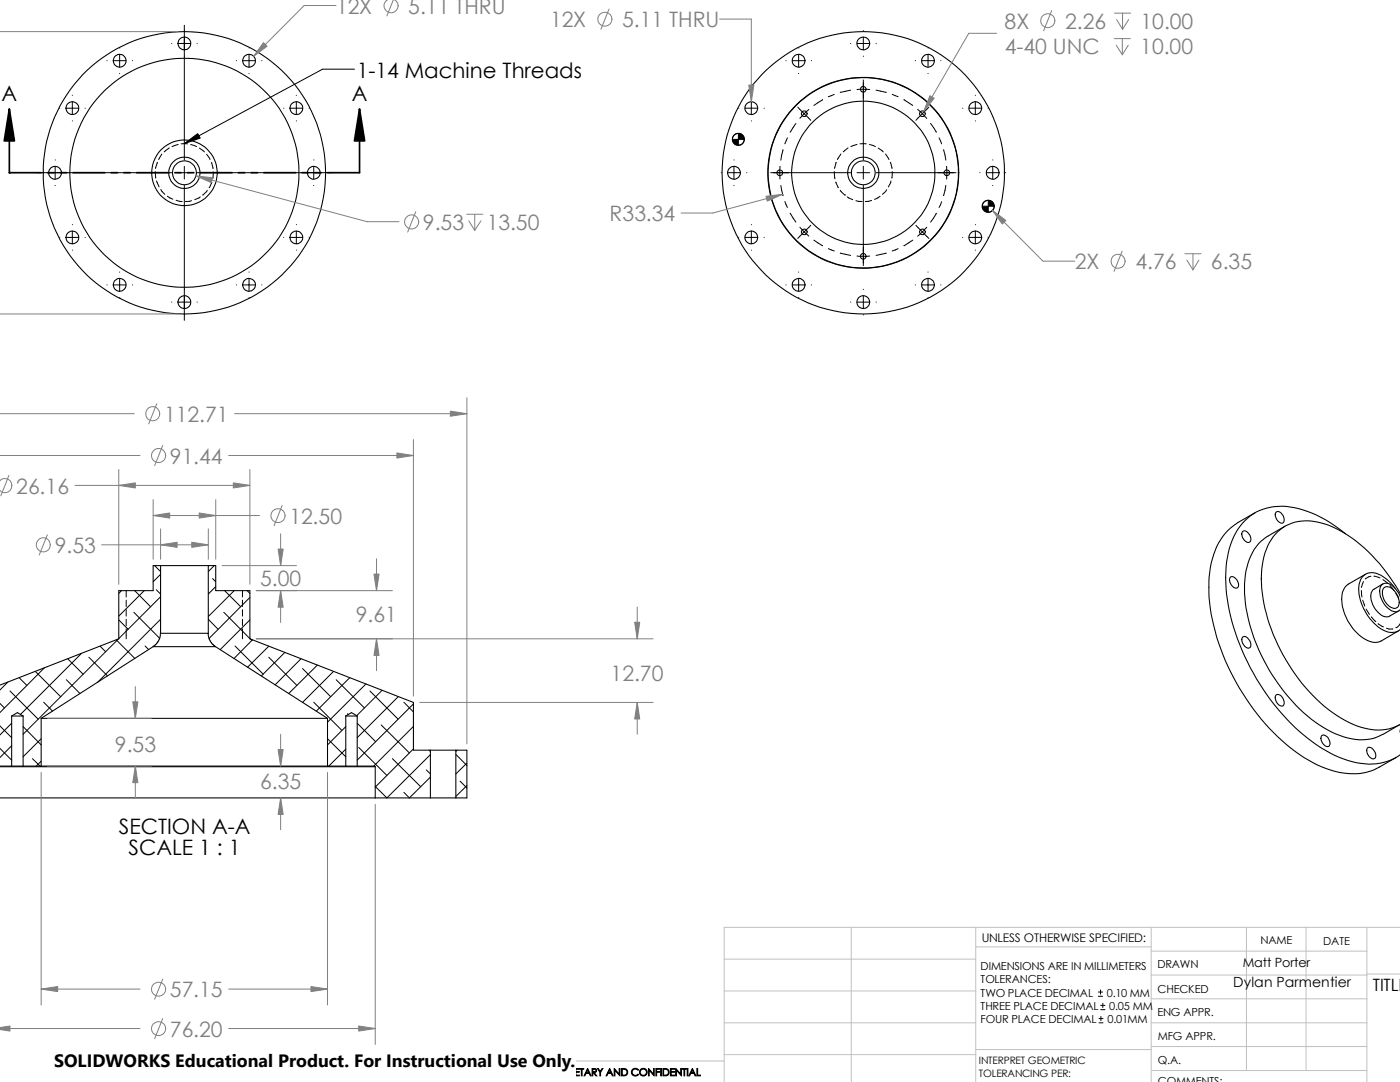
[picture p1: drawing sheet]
<svg xmlns="http://www.w3.org/2000/svg" width="279mm" height="216mm" viewBox="0 0 279 216" stroke-linecap="round" stroke-linejoin="round" font-family="sans-serif">
<g fill="none" stroke="#c0c0c0" stroke-width=".2">
<path d="M144.5 197.7h50.2M144.5 191.4h50.2M169.9 185v30.9M194.7 185v30.9M194.7 188.9h35M229.7 185v30.9M229.7 199.3h43.1M229.7 194.6h43.1M229.7 189.8h43.1M248.8 185v28.6M260.6 185v28.6M272.8 185v30.9"/>
<path d="M272.8 194.4h6.6M279.4 185h-134.9v30.9M144.5 210.4h50.2M144.5 204.1h50.2M144.5 211.7h-41.5v4.2M194.7 209.4h35.1M229.7 204.1h43.1M229.7 208.8h43.1M229.8 213.6h43"/>
</g>
<g fill="none" stroke="#000" stroke-width=".2">
<path d="M14.4 19h.1M21.3 12.1h.1M22.6 12.1h2.5M23.9 10.8v2.6M23.9 14.6v.1M23.9 9.6h.1M26.4 12.1h.1M34.2 8.7h.1M35.5 8.7h2.6M36.8 5v26.9M36.8 6.1h.1M36.8 11.2h.1"/>
<path d="M39.3 8.7h.1M47.2 12.1h.1M48.4 12.1h2.6M49.7 9.6h.1M49.7 10.8v2.6M49.7 14.6v.1M52.2 12.1h.1M59.1 19h.1M70.7 13.8h-6.3l-27.6 14.9M149.9 19h.1M156.8 12.1h.1M158.1 12.1h2.6"/>
<path d="M159.4 9.6h.1M159.4 10.8v2.6M159.4 14.6v.1M161.9 12.1h.1M164.2 19.9l-1.8 1.1M166.5 18.8l-1.2 .5M169.8 8.7h.1M169.8 18l-2.1 .4M171 8.7h2.6M171 17.9h2.6M172.3 6.1h.1M172.3 11.2h.1"/>
<path d="M172.3 7.4v2.5M172.3 16v15.9M174.8 8.7h.1M174.8 18l2.1 .4M178.1 18.8l1.1 .5M180.4 19.9l1.8 1.1M182.7 12.1h.1M183.9 12.1h2.6M185.2 9.6h.1M185.2 10.8v2.6M185.2 14.6v.1M187.7 12.1h.1"/>
<path d="M194.6 19h.1M7.4 34.5h26.8M11 31.9h.1M11 33.2v2.5M11 37h.1M11.9 21.6h.1M13.2 21.6h2.5M14.4 20.3v2.6M14.4 24.1h.1M17 21.6h.1M31 34.2l.1 1.3M31.2 36.1l.5 1.2"/>
<path d="M31.4 32.4l-.4 1.2M32.1 37.8l.8 1M32.3 30.7l-.6 1.1M33.4 39.2l1.1 .6M33.8 29.5l-1 .8M35.1 40l1.3 .2M35.5 34.5h2.6M35.6 28.8l-1.3 .5M36.8 28.7h-.6M36.8 28.7h.6M36.8 33.2v2.5M36.8 37v26.9"/>
<path d="M38.1 28.8l1.1 .5M39.3 34.5h27M39.8 29.5l1 .8M40 39.3l-1.1 .5M41.2 30.8l.7 1M41.4 38l-.9 .9M42.2 32.4l.3 1.3M42.2 36.3l-.5 1.2M42.5 34.3l-.1 1.4M56.6 21.6h.1M57.9 21.6h2.5M59.1 24.1h.1"/>
<path d="M59.1 20.3v2.6M61.7 21.6h.1M62.6 31.9h.1M62.6 33.2v2.5M62.6 37h.1M143.9 34.5h.1M145.2 34.5h2.5M146.5 31.9h.1M146.5 33.2v2.5M146.5 37h.1M147.4 26.6a1.16 1.16 0 0 0-1.2 1.2M147.4 21.6h.1"/>
<path d="M148.5 27.8a1.16 1.16 0 0 1-1.1 1.2M148.7 21.6h2.5M149 34.5h.1M149.9 24.1h.1M149.9 20.3v2.6M152.5 21.6h.1M153.8 34.5h16M155.7 33.2v2.5M155.8 37l.5 2M156.3 29.9l-.5 2.1M157.1 27.5l-.5 1.2M158.8 24.6l-1.1 1.8"/>
<path d="M159.2 21.4l1.3 1.3M160.5 22.7l-.9 .9M160.5 22.7l1.3 1.3M161.4 21.8l-.9 .9M166.5 34.2l.1 1.5M166.8 36.3l.5 1.2M166.9 32.4l-.4 1.2M167.7 38l.9 .9M167.8 30.7l-.7 1.1M168.6 38.9h.1M169.1 39.3l1.1 .5M169.2 29.5l-.9 .8"/>
<path d="M171 34.5h2.6M171 28.8l-1.2 .5M171.6 28.7h1.3M172.3 33.2v2.5M172.3 37v16M173.5 28.8l1.2 .5M174.8 34.5h16M175.3 29.5l1 .8M175.6 39.2l-1.1 .6M176.7 30.7l.7 1.1M177 37.8l-.9 1M177.7 32.4l.3 1.2"/>
<path d="M177.8 36.1l-.5 1.2M178.1 34.2l-.1 1.3M183.1 21.8l1.9 1.8M185.4 21.4l-2.6 2.6M185.7 24.6l1.2 1.8M187.4 27.5l.5 1.2M188.3 29.9l.5 2.1M188.8 37l-.5 2M188.9 33.2v2.5M192.1 21.6h.1M193.4 21.6h2.5M194.6 24.1h.1"/>
<path d="M194.6 20.3v2.6M195.5 34.5h.1M196.8 34.5h2.6M197.2 21.6h.1M197.2 40a1.16 1.16 0 0 0-1.2 1.1M198.1 31.9h.1M198.1 33.2v2.5M198.1 37h.1M200.7 34.5h.1M11.9 47.4h.1M13.2 47.4h2.5M14.4 44.8h.1"/>
<path d="M14.4 49.9h.1M14.4 46.1v2.5M17 47.4h.1M21.3 56.9h.1M22.6 56.9h2.5M23.9 54.3h.1M23.9 55.6v2.5M23.9 59.4h.1M26.4 56.9h.1M36.8 57.7h.1M38.2 40l-1.2 .2M47.2 56.9h.1"/>
<path d="M48.4 56.9h2.6M49.7 59.4h.1M49.7 54.3h.1M49.7 55.6v2.5M52.2 56.9h.1M56.6 47.4h.1M57.9 47.4h2.5M59.1 44.8h.1M59.1 49.9h.1M59.1 46.1v2.5M61.7 47.4h.1M147.4 47.4h.1"/>
<path d="M148.7 47.4h2.5M149.9 44.8h.1M149.9 49.9h.1M149.9 46.1v2.5M152.5 47.4h.1M156.6 40.2l.5 1.2M156.8 56.9h.1M157.7 42.5l1.1 1.8M158.1 56.9h2.6M159.4 59.4h.1M159.4 54.3h.1M159.4 55.6v2.5"/>
<path d="M159.6 45.3l.9 1M160.5 46.3l.9 .8M160.5 46.3l-1.3 1.3M161.8 45l-1.3 1.3M161.9 56.9h.1M162.4 47.9l1.7 1.1M164.1 49h.1M165.3 49.6l1.2 .5M167.7 50.5l2.1 .5M170.8 40l1.2 .2M171 51.1h2.6M172.3 57.7h.1"/>
<path d="M172.3 59v2.6M173.9 40l-1.2 .2M176.9 50.5l-2.1 .5M179.2 49.6l-1.1 .5M182.2 47.9l-1.8 1.1M182.7 56.9h.1M182.8 45l2.6 2.6M183.9 56.9h2.6M185 45.3l-1.9 1.8M185.2 59.4h.1M185.2 54.3h.1M185.2 55.6v2.5"/>
<path d="M186.9 42.5l-1.2 1.8M187.7 56.9h.1M187.9 40.3l-.5 1.1M192.1 47.4h.1M193.4 47.4h2.5M194.6 44.8h.1M194.6 49.9h.1M194.6 46.1v2.5M197.2 47.4h.1M198.4 41.1a1.16 1.16 0 0 1-1.2 1.2M34.2 60.3h.1M35.5 60.3h2.6"/>
<path d="M36.8 62.8h.1M39.3 60.3h.1M169.8 60.3h.1M171 60.3h2.6M172.3 62.8h.1M174.8 60.3h.1M24.3 117.9l-.6 .5M25.2 117.9v1.2M25.2 119.8v1.2M26.9 117.9l3.2 3.2M28.8 117.9l-5.1 5M30.9 112.9l1.1 1.1"/>
<path d="M31.2 117.7l.8 .8M32 114.6l-1.4 1.5M32 119.1l-8.3 8.3M42.4 115.4l.7 .7M42.8 112.9l-1.2 1.1M43.1 117.1l-1.5 1.4M44.8 117.9l3.2 3.2M46.7 117.9l-5.1 5.1M48.4 117.9v1.2M48.4 119.8v1.2M49.3 117.9l.6 .5M49.9 119.2l-8.2 8.2"/>
<path d="M271.7 117.9l.1 1.2M271.9 119.8l.5 1.1M272.1 116l-.4 1.2M273.6 115l-1.1 .5M274.2 115l1.2 .3M276 115.7l1 .7M277.4 116.8l.8 1.1M278.6 118.4l.5 1.1M1.6 136.1l-1.6 1.6M2 137.9l5.6 5.6M3.8 135.2l1.6 1.6M7.1 134l5 5"/>
<path d="M8.9 133.2l-9 9M13.3 135.6l2.7 2.8M13.5 131.4l3.1 3.1M16.3 130.4l-12.2 12.2M17.7 131.1l3.8 3.8M20 128.9l1.1 1.1M23.2 127.7l3.7 3.7M23.6 127.5l-19 19M23.7 123.7l1.9 1.9M25.2 121.7v1.2M25.2 123.6v1.2M25.2 125.5v2"/>
<path d="M26.7 122.2l5.2 5.2M29 128.9l.7 .7M32 123.6l-12.6 12.6M41.6 123.6l1.9 2M44.7 122.2l5.2 5.2M46.9 128.9l5.6 5.6M48.4 121.7v1.2M48.4 123.6v1.2M48.4 125.5v2M49.9 123.7l-6 5.9M50 127.5l.3 .3M50.4 127.7l-3.7 3.7"/>
<path d="M53.6 128.9l-4.2 4.2M53.6 131.1l5.7 5.7M56.9 130.2l-4.7 4.7M60.1 131.4l-5.2 5.3M60.4 133.4l5.6 5.6M63.3 132.7l-5.7 5.7M66.5 134l-6.1 6.2M67.1 135.6l5.6 5.7M69.8 135.2l-6.7 6.7M73 136.5l-7.6 7.6M73.8 137.9l5.7 5.6M76.2 137.8l-5 5"/>
<path d="M79.5 139l-8.2 8.2M272.6 121.5l.7 1.1M273.7 123.1l.9 .9M275 124.5h.1M275.1 124.5l1 .6M276.7 125.3l.5 .2h.8M279.4 120.1v.2M279.4 124.4l-.5 .7-.3 .2M-.1 140.3l1 1M0 149.3l2.3 2.4M0 144.8l2.3 2.4M2.3 144.3l-2.3 2.4"/>
<path d="M2.3 148.8l-2.3 2.4M4.6 145l3.6 3.6M6.5 151.4l1.5 1.5M8.2 147.4l-3.6 3.6M8.2 151.9l-1 1M8.7 140.1l1.8 1.8M62.6 140.1l5.6 5.7M65.4 147.4l3.6 3.6M69 145l-3.6 3.6M69 149.5l-3.4 3.4M69.3 142.4l.2 .2M71.3 144.3l3.7 3.7"/>
<path d="M71.6 149.1l5.6 5.6M76.1 144.7l5.6 5.5M78.3 151.4l5.6 5.6M80.6 140.1l1.9 2M82.5 140.5l-11.2 11.2M82.5 144.9l-7.9 8M82.5 149.4l-7.6 7.7M85.1 153.6l.8 .8M85.6 149.7l.3 .2M85.9 150.6l-8.7 8.6-2.3-2.3M85.9 155.1l-4.2 4.1-1.1-1.1M91 150.5l2.2 2.2"/>
<path d="M91.2 149.7l-.2 .2M91.8 155.9l1.4 1.3M93.2 152.3l-2.2 2.1M93.2 156.8l-2.2 2.1M219.2 198.8h.8M219.2 198h.8M219.6 197.5v.9M219.3 204.1h.8M219.3 203.2h.8M219.7 201.5h.8M219.7 200.6h.8M219.7 202.8v.9"/>
<path d="M220.1 200.2v.8"/>
</g>
<g fill="none" stroke="#000" stroke-width=".21">
<path d="M32 112.9h9.6M32 112.9v13.5M32 112.9h-1.4v5h-6.9v9.6l-23.8 9.2M41.6 112.9v13.5h-9.6M41.6 112.9h1.5v5h6.8v9.6l32.6 12.7v9.5h3.4M245.6 115.1a1.39 1.39 0 0 1 1.6 1.5 .67 .67 0 0 1-.5 .8 .67 .67 0 0 1-.8-.5 1.43 1.43 0 0 1-.3-1.8zM248 106a1.28 1.28 0 0 1 1.6 1.2 .66 .66 0 0 1-.2 .9 .66 .66 0 0 1-.9-.1 1.59 1.59 0 0 1-.5-2zM250.4 102.3l-3.3 2a12.5 12.5 0 0 0-5.5 8.9 33.1 33.1 0 0 0 2.5 17.4 44.5 44.5 0 0 0 16.2 20.6 17.1 17.1 0 0 0 11.9 3l2.1-.6 4.3-2.5M254.7 102.2a1.23 1.23 0 0 1 1.5 1.2 .66 .66 0 0 1-.1 .9 .66 .66 0 0 1-1-.2 1.69 1.69 0 0 1-.4-1.9zM256.5 105l-3.4 1.9a9.7 9.7 0 0 0-4.4 7 27.4 27.4 0 0 0 2.5 15.6 35.2 35.2 0 0 0 12.9 15.7 12.7 12.7 0 0 0 10.5 2l1.4-.6 3.3-2M268.5 106.5a21.8 21.8 0 0 0-12.6-5.5 10.3 10.3 0 0 0-10.3 7.7 26.8 26.8 0 0 0 .3 15.4 45.9 45.9 0 0 0 16 23.9 19.7 19.7 0 0 0 12.1 4.4 9.9 9.9 0 0 0 5.4-1.8M272.5 114.6l-3.4 1.9a3.7 3.7 0 0 0-1.3 4.1 9.4 9.4 0 0 0 6 7.5l.8 .1 .7-.1 3.8-2.2"/>
<path d="M276 116.5l-1.8 1.1a2.29 2.29 0 0 0-.3 2.9 3.9 3.9 0 0 0 2.9 2.6l.5-.1 1.8-1.1M276.2 117.3a1.49 1.49 0 0 1 2.1 .6 2.84 2.84 0 0 1 .6 3.3 1.76 1.76 0 0 1-2.3-1 2.54 2.54 0 0 1-.4-2.9zM278.4 117.4a7.2 7.2 0 0 0-4.6-3.1 2.66 2.66 0 0 0-2.6 2.8 9.7 9.7 0 0 0 5.5 8.9 2.65 2.65 0 0 0 2.7-.4M279.4 118.4a30.5 30.5 0 0 0-14.3-13.6 9.9 9.9 0 0 0-9.1 .5 10.6 10.6 0 0 0-4.2 8.4 32.6 32.6 0 0 0 6 19.9 27.9 27.9 0 0 0 13.7 11.5 9.7 9.7 0 0 0 7.9-.6M279.4 119a3.9 3.9 0 0 0-2.9-2.6 1.42 1.42 0 0 0-1.1 1.9 4.2 4.2 0 0 0 3.2 3.8l.5-.1 .3-.4M30.6 129l-22.4 14.3M30.6 129h12.4M32 126.4l-.3 1.4-.6 .8-.5 .4M41.5 126.4l.1 .7 .4 .8 .4 .6 .6 .5M43 129l22.4 14.3M248 127.1a1.28 1.28 0 0 1 1.6 1.2 .66 .66 0 0 1-.2 .9 .66 .66 0 0 1-.9-.2 1.62 1.62 0 0 1-.5-1.9zM254.7 138.7a1.23 1.23 0 0 1 1.5 1.2 .66 .66 0 0 1-.1 .9 .66 .66 0 0 1-1-.2 1.65 1.65 0 0 1-.4-1.9z"/>
<path d="M-.1 159.2h75M0 153h74.9M0 152.9h2.3M2.3 142.9l1.2-.7 1.1 .7M2.3 142.9v10M2.3 142.9h2.3M2.3 152.9h2.3M4.6 152.9h3.6M4.6 142.9v10M8.2 143.3v9.6M8.2 143.3h57.2M8.2 152.9h57.2"/>
<path d="M65.4 152.9h3.6M65.4 143.3v9.6M69 142.9h2.3M69 152.9h2.3M69 142.9l1.1-.7 1.2 .7M69 142.9v10M71.3 152.9h3.5l.1 .1M71.3 142.9v10M74.9 159.2h11M74.9 153v6.2M85.9 149.7v9.5M85.9 149.7h5.1"/>
<path d="M85.9 159.2h5.1M91 149.7h2.2v9.5h-2.2M91 149.7v9.5M263.7 146.9a.85 .85 0 0 1 1.3 .3 1.17 1.17 0 0 1 0 1.8 1.66 1.66 0 0 1-1.3-2.1zM272.9 149.2a1.28 1.28 0 0 1 1.6 1.2 .66 .66 0 0 1-.2 .9 .66 .66 0 0 1-.9-.2 1.59 1.59 0 0 1-.5-1.9zM279.4 145.7v.5"/>
<circle cx="23.9" cy="12.1" r="1.28"/>
<circle cx="36.8" cy="8.7" r="1.28"/>
<circle cx="49.7" cy="12.1" r="1.27"/>
<circle cx="159.4" cy="12.1" r="1.27"/>
<circle cx="172.3" cy="17.8" r=".57"/>
<circle cx="172.3" cy="8.7" r="1.27"/>
<circle cx="185.2" cy="12.1" r="1.27"/>
<circle cx="11" cy="34.5" r="1.29"/>
<circle cx="14.4" cy="21.6" r="1.27"/>
<circle cx="36.8" cy="34.5" r="22.9"/>
<circle cx="36.8" cy="34.5" r="6.5"/>
<circle cx="36.8" cy="34.5" r="2.39"/>
<circle cx="36.8" cy="34.5" r="3.1"/>
<circle cx="36.8" cy="34.5" r="28.2"/>
<circle cx="59.1" cy="21.6" r="1.28"/>
<circle cx="62.6" cy="34.5" r="1.27"/>
<circle cx="146.5" cy="34.5" r="1.27"/>
<circle cx="147.3" cy="27.8" r="1.2"/>
<circle cx="149.9" cy="21.6" r="1.27"/>
<circle cx="155.6" cy="34.5" r=".56"/>
<circle cx="160.5" cy="22.7" r=".57"/>
<circle cx="172.3" cy="34.5" r="28.2"/>
<circle cx="172.3" cy="34.5" r="14.3"/>
<circle cx="172.3" cy="34.5" r="3.1"/>
<circle cx="172.3" cy="34.5" r="19"/>
<circle cx="172.3" cy="34.5" r="19.1"/>
<circle cx="172.3" cy="34.5" r="2.38"/>
<circle cx="184.1" cy="22.7" r=".57"/>
<circle cx="189" cy="34.5" r=".56"/>
<circle cx="194.6" cy="21.6" r="1.27"/>
<circle cx="198.1" cy="34.5" r="1.28"/>
<circle cx="14.4" cy="47.4" r="1.27"/>
<circle cx="23.9" cy="56.8" r="1.27"/>
<circle cx="49.7" cy="56.8" r="1.26"/>
<circle cx="59.1" cy="47.4" r="1.28"/>
<circle cx="149.9" cy="47.4" r="1.27"/>
<circle cx="159.4" cy="56.8" r="1.26"/>
<circle cx="160.5" cy="46.3" r=".57"/>
<circle cx="172.3" cy="51.1" r=".56"/>
<circle cx="184.1" cy="46.3" r=".57"/>
<circle cx="185.2" cy="56.8" r="1.26"/>
<circle cx="194.6" cy="47.4" r="1.27"/>
<circle cx="197.2" cy="41.2" r="1.19"/>
<circle cx="36.8" cy="60.3" r="1.28"/>
<circle cx="172.3" cy="60.3" r="1.27"/>
</g>
<g fill="none" stroke="#808080" stroke-width=".2">
<path d="M78.5 0l-1.3 3.2M78.7 -.1a1.39 1.39 0 0 1 .4 2.2 1.39 1.39 0 0 1-2.1 0 1.39 1.39 0 0 1 .4-2.1M0 6.3h35.5M67.1 1.1h-6.4l-10.1 10.1M121.5 1.8l-1.6 4M143.6 3.8h6.3v16.5M198.9 6.6h-5.6l-8.9 15.6M209.9 2.1l-1.6 4M222.4 7.7h3.2M222.4 2.6h3.2M222.8 9l1.2 1.9M222.8 3.9l1.2 1.9"/>
<path d="M224 7.7v3.2M224 2.6v3.2M225.2 9l-1.2 1.9M225.3 3.9l-1.3 1.9M39.1 35.1l34.2 9.1h6.3M156.2 38.8l-13.9 3.7h-6.4M83 42.2l-1.6 4.1M93.1 42.8h3.3M93.6 44.1l1.1 1.9M94.7 42.8v3.2M96 44.1l-1.3 1.9M198.1 42l10.1 10.1h6.3"/>
<path d="M223.9 50.1l-1.6 4M236.5 50.6h3.2M236.9 51.9l1.2 1.9M238.1 50.6v3.2M239.3 51.9l-1.2 1.9M0 62.7h35.5M93.2 79.4v69M-.1 90.9h28M-.1 82.5h26.9M-.1 96a1.38 1.38 0 0 1 2-.1 1.38 1.38 0 0 1 0 2 1.38 1.38 0 0 1-1.9-.1M1.8 94.9l-1.6 4M15 96.9h34.9"/>
<path d="M23.7 93.7v22.9M30.6 99.7v11.9M31.3 80.6l-1.6 4M32.5 88.9l-1.6 4M43.1 99.7v11.9M45.6 90.9h36.9M46.8 82.5h46.4M49.9 93.7v22.9M82.5 87.7v51.2M9.4 106.7l-1.6 4M20.3 108.7h21.3M30.6 102.9h21.2"/>
<path d="M32 105.5v6.1M41.6 105.5v6.1M44.3 112.9h14.9M51.1 117.9h27.2M56 106.5v6.4M56 117.9v6.3M56.3 100.9l-1.6 4M75.1 111.5v6.4M27 137v6.3M51.1 127.5h79.2M75.1 127.5v6.3M127.2 121.1v6.4"/>
<path d="M8.2 154.1v46.4M9.5 143.3h20.7M9.5 152.9h20.7M27 152.9v6.3M56 146.5v6.4M56 159.2v6.4M65.4 154.1v46.4M83.8 140.2h46.5M127.2 140.2v6.3M74.9 160.5v47.9M8.2 197.4h19.7M32.5 195.4l-1.6 4"/>
<path d="M45.6 197.4h19.8M-.1 205.2h28M32.5 203.2l-1.6 4.1M45.6 205.2h29.3"/>
<circle cx="120.7" cy="3.8" r="1.4"/>
<circle cx="209.1" cy="4.1" r="1.4"/>
<circle cx="82.2" cy="44.3" r="1.41"/>
<circle cx="223.1" cy="52.1" r="1.4"/>
<circle cx="30.5" cy="82.6" r="1.41"/>
<circle cx="31.6" cy="90.9" r="1.41"/>
<circle cx="8.6" cy="108.7" r="1.41"/>
<circle cx="55.5" cy="102.9" r="1.4"/>
<circle cx="31.7" cy="197.4" r="1.4"/>
<circle cx="31.7" cy="205.3" r="1.4"/>
</g>
<g fill="#808080" stroke="#808080" stroke-width=".2">
<path d="M52.6 8.5l.7 .7-2.7 2z"/>
<path d="M39.1 35.1l3.3 .4-.2 .9z"/>
<path d="M149.4 17h1.1l-.6 3.3z"/>
<path d="M198.1 42l2.6 2-.7 .7z"/>
<path d="M185.6 19.1l.8 .5-2 2.6z"/>
<path d="M152.9 39.2l3.3-.4-3.1 1.3z"/>
<path d="M27 152.9l.5 3.3h-1z"/>
<path d="M26.5 140h1l-.5 3.3z"/>
<path d="M79.2 90.4l3.3 .5-3.3 .5z"/>
<path d="M89.9 82l3.3 .5-3.3 .6z"/>
<path d="M46.6 96.4l3.3 .5-3.3 .5z"/>
<path d="M23.7 96.9l3.3-.5v1z"/>
<path d="M30.6 102.9l3.3-.5v1z"/>
<path d="M39.8 102.4l3.3 .5-3.3 .5z"/>
<path d="M32 108.7l3.3-.5v1z"/>
<path d="M38.3 108.2l3.3 .5-3.3 .5z"/>
<path d="M71.6 204.7l3.3 .5-3.3 .5z"/>
<path d="M-.1 205.2l2.1-.5v1z"/>
<path d="M62.1 196.8l3.3 .6-3.3 .5z"/>
<path d="M8.2 197.4l3.3-.6v1.1z"/>
<path d="M127.2 140.2l.5 3.3h-1z"/>
<path d="M126.7 124.2h1l-.5 3.3z"/>
<path d="M74.6 114.6h1l-.5 3.3z"/>
<path d="M75.1 127.5l.5 3.3h-1z"/>
<path d="M55.5 109.6h1l-.5 3.3z"/>
<path d="M56 117.9l.5 3.3h-1z"/>
<path d="M56 159.2l.5 3.3h-1z"/>
<path d="M55.5 149.6h1l-.5 3.3z"/>
</g>
<g fill="#000" stroke="#000" stroke-width=".2">
<path d="M36.8 28.7l2.7-2 .5 .9z"/>
<path d="M146.2 27.8h1.2v1.2a1.16 1.16 0 0 1-1.2-1.2z" fill-rule="evenodd"/>
<path d="M147.4 26.6a1.16 1.16 0 0 1 1.1 1.2h-1.1z" fill-rule="evenodd"/>
<path d="M196 41.1h1.2v1.2a1.16 1.16 0 0 1-1.2-1.2z" fill-rule="evenodd"/>
<path d="M197.2 40a1.16 1.16 0 0 1 1.2 1.1h-1.2z" fill-rule="evenodd"/>
</g>
<path d="M1.9 21.8l1 6.3h-2.1zM71.8 21.8l1 6.3h-2.1z" fill="#000" stroke="#000" stroke-width=".34"/>
<g fill="none" stroke="#000" stroke-width=".34">
<path d="M1.9 21.8v12.7h6.3M9.5 34.5h1.3M12 34.5h1.3M14.6 34.5h6.3M22.2 34.5h1.3M24.7 34.5h1.3M27.3 34.5h6.3M34.9 34.5h1.3M37.4 34.5h1.3M40 34.5h6.3M47.6 34.5h1.3M50.1 34.5h1.3"/>
<path d="M52.7 34.5h6.3M60.3 34.5h1.3M62.8 34.5h1.3M71.8 21.8v12.7h-6.4"/>
</g>
<circle cx="1.9" cy="34.5" r=".17" fill="#000"/>
<path d="M10.8 209.2h104.1v6.7h-104.1z" fill="#fff"/>
<g font-size="4.2" fill="#808080">
<text x="67.1" y="2.8">12X</text>
<text x="81.5" y="2.8">5.11 THRU</text>
<text x="109.8" y="5.5">12X</text>
<text x="124.2" y="5.5">5.11 THRU</text>
<text x="200.5" y="5.8">8X</text>
<text x="212.5" y="5.8">2.26</text>
<text x="227.6" y="5.8">10.00</text>
<text x="200.5" y="10.8">4-40 UNC</text>
<text x="227.6" y="10.8">10.00</text>
<text x="84.4" y="45.9">9.53</text>
<text x="97.2" y="45.9">13.50</text>
<text x="121.7" y="44.2">R33.34</text>
<text x="214.5" y="53.8">2X</text>
<text x="226.6" y="53.8">4.76</text>
<text x="241.7" y="53.8">6.35</text>
<text x="32.8" y="84.2">112.71</text>
<text x="33.9" y="92.5">91.44</text>
<text x="3.3" y="98.5">26.16</text>
<text x="57.7" y="104.5">12.50</text>
<text x="10.9" y="110.4">9.53</text>
<text x="51.9" y="116.9">5.00</text>
<text x="71" y="124.2">9.61</text>
<text x="121.9" y="136">12.70</text>
<text x="22.9" y="150">9.53</text>
<text x="51.9" y="157.5">6.35</text>
<text x="33.9" y="199">57.15</text>
<text x="33.9" y="206.9">76.20</text>
</g>
<g font-size="4.2">
<text x="71.2" y="15.5">1-14 Machine Threads</text>
<text x=".3" y="20.1">A</text>
<text x="70.2" y="20.1">A</text>
<text x="23.7" y="166.5">SECTION A-A</text>
<text x="25.7" y="170.6">SCALE 1 : 1</text>
</g>
<text font-size="3.6" x="10.8" y="213">SOLIDWORKS Educational Product. For Instructional Use Only.</text>
<text font-size="3.4" x="274" y="197.8">TITLE</text>
<text font-size="2.8" x="246.1" y="196.8">Dylan Parmentier</text>
<text font-size="2.5" x="248" y="193">Matt Porter</text>
<text font-size="2.4" x="195.9" y="187.9">UNLESS OTHERWISE SPECIFIED:</text>
<g font-size="2.2">
<text x="251.6" y="188.4">NAME</text>
<text x="264.1" y="188.5">DATE</text>
<text x="195.7" y="193.5">DIMENSIONS ARE IN MILLIMETERS</text>
<text x="195.7" y="196.2">TOLERANCES:</text>
<text x="231" y="193.2">DRAWN</text>
<text x="195.7" y="201.5">THREE PLACE DECIMAL</text>
<text x="195.7" y="198.8">TWO PLACE DECIMAL</text>
<text x="220.9" y="198.8">0.10 MM</text>
<text x="221.4" y="201.5">0.05 MM</text>
<text x="231" y="202.7">ENG APPR.</text>
<text x="231" y="198.1">CHECKED</text>
<text x="195.7" y="204.1">FOUR PLACE DECIMAL</text>
<text x="221" y="204.1">0.01MM</text>
<text x="231.1" y="207.5">MFG APPR.</text>
<text x="231.1" y="212.2">Q.A.</text>
<text x="231.1" y="216.4">COMMENTS:</text>
</g>
<g font-size="2">
<text x="107.7" y="214.7">PROPRIETARY AND CONFIDENTIAL</text>
<text x="195.4" y="214.9">TOLERANCING PER:</text>
<text x="195.4" y="212.3">INTERPRET GEOMETRIC</text>
</g>
</svg>
